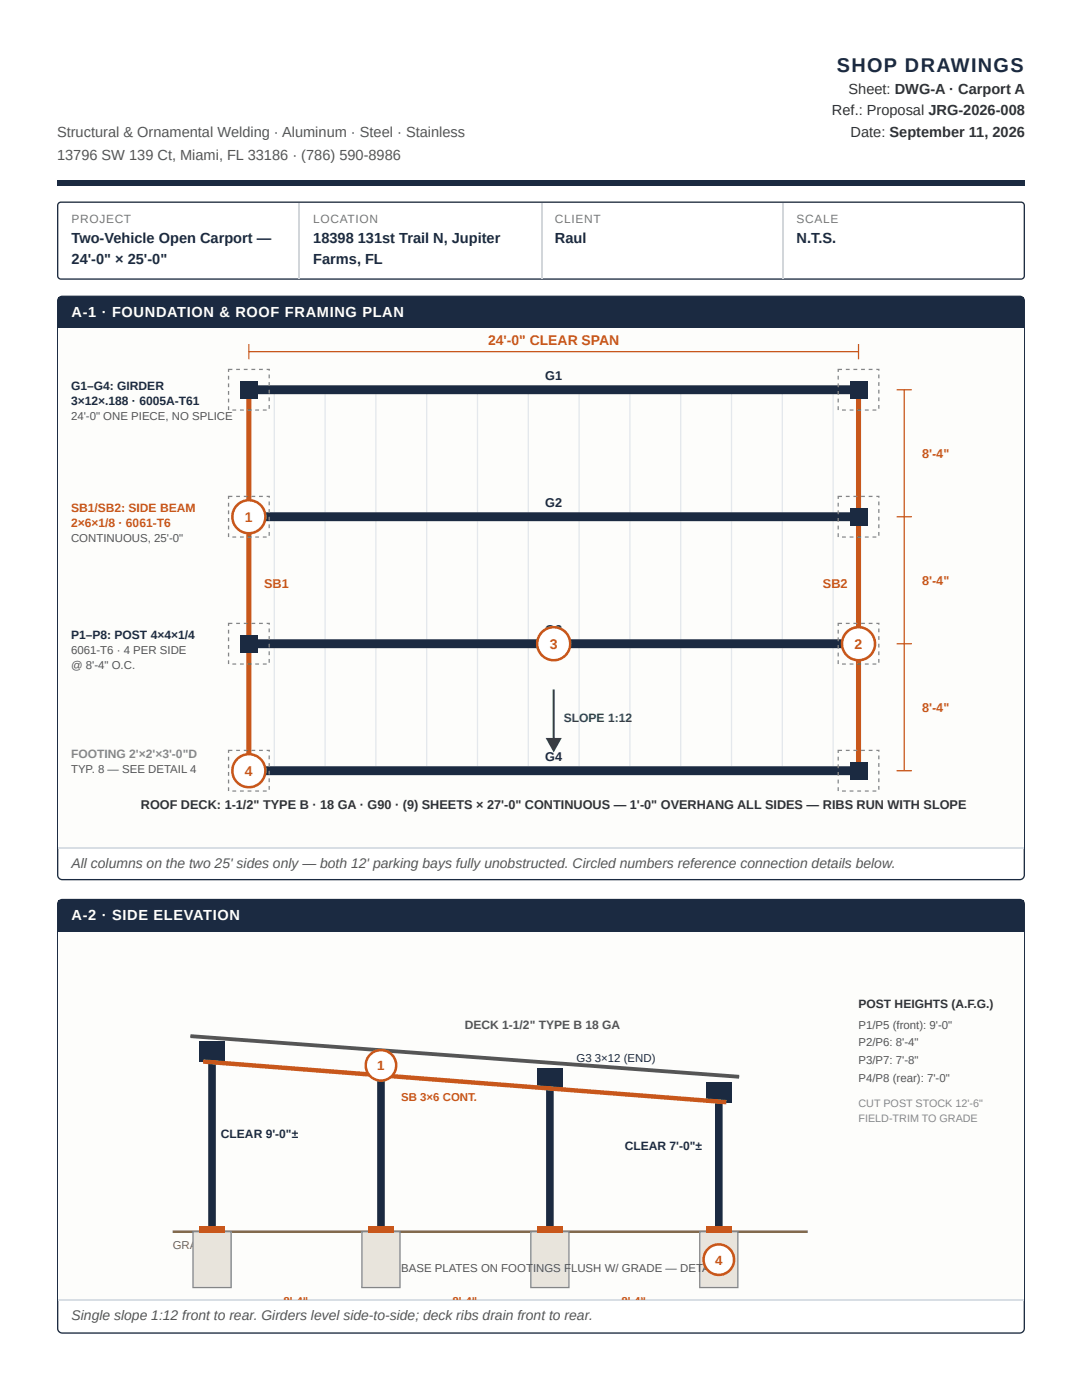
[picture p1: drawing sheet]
<svg xmlns="http://www.w3.org/2000/svg" width="216mm" height="279mm" viewBox="0 0 216 279" stroke-linecap="round" stroke-linejoin="round" font-family="sans-serif">
<path d="M11.4 36h193.1v1h-193.1z" fill="#1b2a41"/>
<path d="M11.7 40.5l.5-.2h191.5a.66 .66 0 0 1 .7 .7v14a.66 .66 0 0 1-.7 .7h-191.5a.66 .66 0 0 1-.7-.7v-14zM11.8 59.4l.6-.3h191.1a.93 .93 0 0 1 .9 1v114.5a.93 .93 0 0 1-.9 1h-191.1a.93 .93 0 0 1-.9-1v-114.5z" fill="none" stroke="#1b2a41" stroke-width=".26"/>
<path d="M11.6 59.3h192.7v6.3h-192.7z" fill="#1b2a41"/>
<path d="M11.6 65.6h192.7v103.5h-192.7z" fill="#fdfdfb"/>
<path d="M11.6 169.2h192.7" fill="none" stroke="#d8dee4" stroke-width=".26"/>
<path d="M11.8 179.8l.6-.3h191.1a.93 .93 0 0 1 .9 .9v84.7a.93 .93 0 0 1-.9 .9h-191.1a.93 .93 0 0 1-.9-.9v-84.7z" fill="none" stroke="#1b2a41" stroke-width=".26"/>
<path d="M11.6 179.7h192.7v6.3h-192.7z" fill="#1b2a41"/>
<path d="M11.6 186h192.7v73.3h-192.7z" fill="#fdfdfb"/>
<path d="M11.6 259.4h192.7" fill="none" stroke="#d8dee4" stroke-width=".26"/>
<path d="M59.7 40.5v15.1M108.1 40.5v15.1M156.2 40.5v15.1" fill="none" stroke="#cfd6dd" stroke-width=".26"/>
<path d="M54.7 77.8v76M64.9 77.8v76M75 77.8v76M85.1 77.8v76M95.3 77.8v76M105.4 77.8v76M115.6 77.8v76M125.7 77.8v76M135.8 77.8v76M146 77.8v76M156.1 77.8v76M166.2 77.8v76" fill="none" stroke="#e2e7ec" stroke-width=".25"/>
<path d="M49.7 77.8h121.6M49.7 103.1h121.6M49.7 128.5h121.6M49.7 153.8h121.6" fill="none" stroke="#1b2a41" stroke-width="1.8" stroke-linecap="butt"/>
<path d="M49.7 77.8v76M171.3 77.8v76" fill="none" stroke="#c8571b" stroke-width="1" stroke-linecap="butt"/>
<g fill="#1b2a41">
<path d="M47.9 76h3.5v3.6h-3.5z"/>
<path d="M47.9 101.4h3.5v3.5h-3.5z"/>
<path d="M47.9 126.7h3.5v3.5h-3.5z"/>
<path d="M47.9 152h3.5v3.6h-3.5z"/>
<path d="M169.5 76h3.6v3.6h-3.6z"/>
<path d="M169.5 101.4h3.6v3.5h-3.6z"/>
<path d="M169.5 126.7h3.6v3.5h-3.6z"/>
<path d="M169.5 152h3.6v3.6h-3.6z"/>
</g>
<g fill="#888">
<path d="M47.1 73.6h.8v.3h-.8zM48.6 73.6h.8v.3h-.8zM50.2 73.6h.7v.3h-.7zM51.7 73.6h.7v.3h-.7zM53.2 73.6h.6v.4h-.2v-.3h.1v.2h-.5zM53.6 74.7h.2v.8h-.2zM53.6 76.3h.2v.7h-.2zM53.6 77.8h.2v.7h-.2zM53.6 79.3h.2v.8h-.2zM53.6 80.8h.2v.8h-.2zM52.4 81.7h.8v.3h-.8zM50.9 81.7h.8v.3h-.8zM49.4 81.7h.8v.3h-.8zM47.9 81.7h.7v.3h-.7zM46.4 81.7h.7v.3h-.7zM45.5 81.1h.2v.7h-.2zM45.5 79.6h.2v.7h-.2zM45.5 78h.2v.8h-.2zM45.5 76.5h.2v.8h-.2zM45.5 75h.2v.8h-.2zM45.5 73.6h.9v.3h-.8v-.2h.1v.5h-.2z"/>
<path d="M47.1 98.9h.8v.3h-.8zM48.6 98.9h.8v.3h-.8zM50.2 98.9h.7v.3h-.7zM51.7 98.9h.7v.3h-.7zM53.2 98.9h.6v.4h-.2v-.2h.1v.1h-.5zM53.6 100.1h.2v.7h-.2zM53.6 101.6h.2v.8h-.2zM53.6 103.1h.2v.8h-.2zM53.6 104.6h.2v.8h-.2zM53.6 106.2h.2v.7h-.2zM52.4 107.1h.8v.2h-.8zM50.9 107.1h.8v.2h-.8zM49.4 107.1h.8v.2h-.8zM47.9 107.1h.7v.2h-.7zM46.4 107.1h.7v.2h-.7zM45.5 106.4h.2v.8h-.2zM45.5 104.9h.2v.8h-.2zM45.5 103.4h.2v.7h-.2zM45.5 101.9h.2v.7h-.2zM45.5 100.3h.2v.8h-.2zM45.5 98.9h.9v.3h-.8v-.1h.1v.5h-.2z"/>
<path d="M47.1 124.3h.8v.2h-.8zM48.6 124.3h.8v.2h-.8zM50.2 124.3h.7v.2h-.7zM51.7 124.3h.7v.2h-.7zM53.2 124.3h.6v.4h-.2v-.3h.1v.1h-.5zM53.6 125.4h.2v.8h-.2zM53.6 126.9h.2v.8h-.2zM53.6 128.5h.2v.7h-.2zM53.6 130h.2v.8h-.2zM53.6 131.5h.2v.8h-.2zM52.4 132.4h.8v.3h-.8zM50.9 132.4h.8v.3h-.8zM49.4 132.4h.8v.3h-.8zM47.9 132.4h.7v.3h-.7zM46.4 132.4h.7v.3h-.7zM45.5 131.8h.2v.7h-.2zM45.5 130.2h.2v.8h-.2zM45.5 128.7h.2v.8h-.2zM45.5 127.2h.2v.8h-.2zM45.5 125.7h.2v.7h-.2zM45.5 124.3h.9v.2h-.8v-.1h.1v.5h-.2z"/>
<path d="M47.1 149.6h.8v.3h-.8zM48.6 149.6h.8v.3h-.8zM50.2 149.6h.7v.3h-.7zM51.7 149.6h.7v.3h-.7zM53.2 149.6h.6v.4h-.2v-.2h.1v.1h-.5zM53.6 150.8h.2v.7h-.2zM53.6 152.3h.2v.8h-.2zM53.6 153.8h.2v.8h-.2zM53.6 155.3h.2v.8h-.2zM53.6 156.9h.2v.7h-.2zM52.4 157.7h.8v.3h-.8zM50.9 157.7h.8v.3h-.8zM49.4 157.7h.8v.3h-.8zM47.9 157.7h.7v.3h-.7zM46.4 157.7h.7v.3h-.7zM45.5 157.1h.2v.8h-.2zM45.5 155.6h.2v.7h-.2zM45.5 154.1h.2v.7h-.2zM45.5 152.5h.2v.8h-.2zM45.5 151h.2v.8h-.2zM45.5 149.6h.9v.3h-.8v-.1h.1v.5h-.2z"/>
<path d="M168.8 73.6h.7v.3h-.7zM170.3 73.6h.8v.3h-.8zM171.8 73.6h.8v.3h-.8zM173.3 73.6h.8v.3h-.8zM174.9 73.6h.6v.4h-.3v-.3h.2v.2h-.5zM175.2 74.7h.3v.8h-.3zM175.2 76.3h.3v.7h-.3zM175.2 77.8h.3v.7h-.3zM175.2 79.3h.3v.8h-.3zM175.2 80.8h.3v.8h-.3zM174.1 81.7h.8v.3h-.8zM172.6 81.7h.7v.3h-.7zM171.1 81.7h.7v.3h-.7zM169.5 81.7h.8v.3h-.8zM168 81.7h.8v.3h-.8zM167.1 81.1h.3v.7h-.3zM167.1 79.6h.3v.7h-.3zM167.1 78h.3v.8h-.3zM167.1 76.5h.3v.8h-.3zM167.1 75h.3v.8h-.3zM167.1 73.6h.9v.3h-.7v-.2h.1v.5h-.3z"/>
<path d="M168.8 98.9h.7v.3h-.7zM170.3 98.9h.8v.3h-.8zM171.8 98.9h.8v.3h-.8zM173.3 98.9h.8v.3h-.8zM174.9 98.9h.6v.4h-.3v-.2h.2v.1h-.5zM175.2 100.1h.3v.7h-.3zM175.2 101.6h.3v.8h-.3zM175.2 103.1h.3v.8h-.3zM175.2 104.6h.3v.8h-.3zM175.2 106.2h.3v.7h-.3zM174.1 107.1h.8v.2h-.8zM172.6 107.1h.7v.2h-.7zM171.1 107.1h.7v.2h-.7zM169.5 107.1h.8v.2h-.8zM168 107.1h.8v.2h-.8zM167.1 106.4h.3v.8h-.3zM167.1 104.9h.3v.8h-.3zM167.1 103.4h.3v.7h-.3zM167.1 101.9h.3v.7h-.3zM167.1 100.3h.3v.8h-.3zM167.1 98.9h.9v.3h-.7v-.1h.1v.5h-.3z"/>
<path d="M168.8 124.3h.7v.2h-.7zM170.3 124.3h.8v.2h-.8zM171.8 124.3h.8v.2h-.8zM173.3 124.3h.8v.2h-.8zM174.9 124.3h.6v.4h-.3v-.3h.2v.1h-.5zM175.2 125.4h.3v.8h-.3zM175.2 126.9h.3v.8h-.3zM175.2 128.5h.3v.7h-.3zM175.2 130h.3v.8h-.3zM175.2 131.5h.3v.8h-.3zM174.1 132.4h.8v.3h-.8zM172.6 132.4h.7v.3h-.7zM171.1 132.4h.7v.3h-.7zM169.5 132.4h.8v.3h-.8zM168 132.4h.8v.3h-.8zM167.1 131.8h.3v.7h-.3zM167.1 130.2h.3v.8h-.3zM167.1 128.7h.3v.8h-.3zM167.1 127.2h.3v.8h-.3zM167.1 125.7h.3v.7h-.3zM167.1 124.3h.9v.2h-.7v-.1h.1v.5h-.3z"/>
<path d="M168.8 149.6h.7v.3h-.7zM170.3 149.6h.8v.3h-.8zM171.8 149.6h.8v.3h-.8zM173.3 149.6h.8v.3h-.8zM174.9 149.6h.6v.4h-.3v-.2h.2v.1h-.5zM175.2 150.8h.3v.7h-.3zM175.2 152.3h.3v.8h-.3zM175.2 153.8h.3v.8h-.3zM175.2 155.3h.3v.8h-.3zM175.2 156.9h.3v.7h-.3zM174.1 157.7h.8v.3h-.8zM172.6 157.7h.7v.3h-.7zM171.1 157.7h.7v.3h-.7zM169.5 157.7h.8v.3h-.8zM168 157.7h.8v.3h-.8zM167.1 157.1h.3v.8h-.3zM167.1 155.6h.3v.7h-.3zM167.1 154.1h.3v.7h-.3zM167.1 152.5h.3v.8h-.3zM167.1 151h.3v.8h-.3zM167.1 149.6h.9v.3h-.7v-.1h.1v.5h-.3z"/>
</g>
<circle cx="49.7" cy="103.1" r="3.3" fill="#fff"/>
<circle cx="49.7" cy="103.1" r="3.3" fill="none" stroke="#c8571b" stroke-width=".51"/>
<circle cx="171.3" cy="128.5" r="3.3" fill="#fff"/>
<circle cx="171.3" cy="128.5" r="3.3" fill="none" stroke="#c8571b" stroke-width=".51"/>
<circle cx="110.5" cy="128.5" r="3.3" fill="#fff"/>
<circle cx="110.5" cy="128.5" r="3.3" fill="none" stroke="#c8571b" stroke-width=".51"/>
<circle cx="49.7" cy="153.8" r="3.3" fill="#fff"/>
<circle cx="49.7" cy="153.8" r="3.3" fill="none" stroke="#c8571b" stroke-width=".51"/>
<path d="M49.7 70.2h121.6M49.7 68.7v3M171.3 68.7v3M178.9 77.8h3.1M180.4 77.8v76M178.9 103.1h3.1M178.9 128.5h3.1M178.9 153.8h3.1" fill="none" stroke="#c8571b" stroke-width=".25"/>
<path d="M110.5 137.6v10.6" fill="none" stroke="#1b6b3a" stroke-width=".41"/>
<path d="M109.2 147.5h2.6l-1.3 2.3z" fill="#1b6b3a"/>
<path d="M109.2 147.5h2.6l-1.3 2.3z" fill="none" stroke="#1b6b3a" stroke-width=".41"/>
<path d="M34.5 245.8h126.7" fill="none" stroke="#7a6a4f" stroke-width=".51"/>
<path d="M38.5 245.8h7.6v11.2h-7.6z" fill="#e8e4dc"/>
<path d="M38.5 245.8h7.6v11.2h-7.6z" fill="none" stroke="#888" stroke-width=".25"/>
<path d="M72.2 245.8h7.6v11.2h-7.6z" fill="#e8e4dc"/>
<path d="M72.2 245.8h7.6v11.2h-7.6z" fill="none" stroke="#888" stroke-width=".25"/>
<path d="M105.9 245.8h7.6v11.2h-7.6z" fill="#e8e4dc"/>
<path d="M105.9 245.8h7.6v11.2h-7.6z" fill="none" stroke="#888" stroke-width=".25"/>
<path d="M139.6 245.8h7.6v11.2h-7.6z" fill="#e8e4dc"/>
<path d="M139.6 245.8h7.6v11.2h-7.6z" fill="none" stroke="#888" stroke-width=".25"/>
<path d="M42.3 211.9v33.4M76 214.6v30.7M109.7 217.2v28.1M143.4 220v25.3" fill="none" stroke="#1b2a41" stroke-width="1.5" stroke-linecap="butt"/>
<g fill="#c8571b">
<path d="M39.8 244.8h5v1.3h-5z"/>
<path d="M73.5 244.8h5.1v1.3h-5.1z"/>
<path d="M107.2 244.8h5.1v1.3h-5.1z"/>
<path d="M140.9 244.8h5.1v1.3h-5.1z"/>
</g>
<g fill="#1b2a41">
<path d="M39.8 207.8h5v4.1h-5z"/>
<path d="M73.5 210.6h5.1v4h-5.1z"/>
<path d="M107.2 213.1h5.1v4.1h-5.1z"/>
<path d="M140.9 215.9h5.1v4.1h-5.1z"/>
</g>
<path d="M38 206.8l109.5 8.1zM40.5 211.9l104.5 8.1z" fill="#000"/>
<path d="M40.5 211.9l104.5 8.1" fill="none" stroke="#c8571b" stroke-width=".89" stroke-linecap="butt"/>
<path d="M38 206.8l109.5 8.1" fill="none" stroke="#555" stroke-width=".76" stroke-linecap="butt"/>
<circle cx="76" cy="212.6" r="3" fill="#fff"/>
<circle cx="76" cy="212.6" r="3" fill="none" stroke="#c8571b" stroke-width=".51"/>
<circle cx="143.4" cy="251.4" r="3" fill="#fff"/>
<circle cx="143.4" cy="251.4" r="3" fill="none" stroke="#c8571b" stroke-width=".51"/>
<text font-size="4" fill="#1b2a41" x="167" y="14.3">SHOP DRAWINGS</text>
<g font-size="2.9" fill="#333">
<text x="166" y="23">Ref.: Proposal JRG-2026-008</text>
<text x="169.3" y="18.8">Sheet: DWG-A · Carport A</text>
<text x="169.7" y="27.3">Date: September 11, 2026</text>
</g>
<g font-size="2.9" fill="#555">
<text x="11.4" y="27.3">Structural &amp; Ornamental Welding · Aluminum · Steel · Stainless</text>
<text x="11.4" y="32">13796 SW 139 Ct, Miami, FL 33186 · (786) 590-8986</text>
</g>
<g font-size="2.9" fill="#1b2a41">
<text x="14.3" y="48.4">Two-Vehicle Open Carport —</text>
<text x="14.3" y="52.7">24'-0&quot; × 25'-0&quot;</text>
<text x="62.5" y="48.4">18398 131st Trail N, Jupiter</text>
<text x="62.5" y="52.7">Farms, FL</text>
<text x="110.7" y="48.4">Raul</text>
<text x="158.9" y="48.4">N.T.S.</text>
</g>
<g font-size="2.9" fill="#fff">
<text x="14.3" y="63.2">A-1 · FOUNDATION &amp; ROOF FRAMING PLAN</text>
<text x="14.3" y="183.6">A-2 · SIDE ELEVATION</text>
</g>
<g font-size="2.8" fill="#c8571b">
<text x="97.4" y="68.9">24'-0&quot; CLEAR SPAN</text>
<text x="48.9" y="104.1">1</text>
<text x="109.7" y="129.5">3</text>
<text x="170.5" y="129.5">2</text>
<text x="48.9" y="154.8">4</text>
</g>
<g font-size="2.8" fill="#555">
<text x="14.3" y="173.3">All columns on the two 25' sides only — both 12' parking bays fully unobstructed. Circled numbers reference connection details below.</text>
<text x="14.3" y="263.5">Single slope 1:12 front to rear. Girders level side-to-side; deck ribs drain front to rear.</text>
</g>
<g font-size="2.7" fill="#c8571b">
<text x="75.3" y="213.6">1</text>
<text x="142.7" y="252.4">4</text>
</g>
<g font-size="2.5" fill="#1b2a41">
<text x="108.8" y="75.8">G1</text>
<text x="108.8" y="101.1">G2</text>
<text x="108.8" y="126.4">G3</text>
<text x="108.8" y="151.8">G4</text>
</g>
<g font-size="2.5" fill="#c8571b">
<text x="184" y="91.5">8'-4&quot;</text>
<text x="52.7" y="117.3">SB1</text>
<text x="164.2" y="117.3">SB2</text>
<text x="184" y="116.8">8'-4&quot;</text>
<text x="184" y="142.2">8'-4&quot;</text>
</g>
<text font-size="2.5" fill="#333" x="28.1" y="161.4">ROOF DECK: 1-1/2&quot; TYPE B · 18 GA · G90 · (9) SHEETS × 27'-0&quot; CONTINUOUS — 1'-0&quot; OVERHANG ALL SIDES — RIBS RUN WITH SLOPE</text>
<g font-size="2.4" fill="#777">
<text x="14.3" y="44.4">PROJECT</text>
<text x="62.5" y="44.4">LOCATION</text>
<text x="110.7" y="44.4">CLIENT</text>
<text x="158.9" y="44.4">SCALE</text>
</g>
<g font-size="2.4" fill="#1b2a41">
<text x="14.2" y="77.8">G1–G4: GIRDER</text>
<text x="14.2" y="80.8">3×12×.188 · 6005A-T61</text>
<text x="14.2" y="127.5">P1–P8: POST 4×4×1/4</text>
<text x="44.1" y="227.1">CLEAR 9'-0&quot;±</text>
<text x="124.7" y="229.6">CLEAR 7'-0&quot;±</text>
</g>
<g font-size="2.4" fill="#c8571b">
<text x="14.2" y="102.1">SB1/SB2: SIDE BEAM</text>
<text x="14.2" y="105.1">2×6×1/8 · 6061-T6</text>
</g>
<g font-size="2.4" fill="#1b6b3a">
<text x="112.5" y="144.2">SL</text>
<text x="115.6" y="144.2">OPE 1:12</text>
</g>
<text font-size="2.4" fill="#888" x="14.2" y="151.3">FOOTING 2'×2'×3'-0&quot;D</text>
<text font-size="2.4" fill="#333" x="171.3" y="201.2">POST HEIGHTS (A.F.G.)</text>
<text font-size="2.4" fill="#555" x="92.7" y="205.3">DECK 1-1/2&quot; TYPE B 18 GA</text>
<g font-size="2.3" fill="#555">
<text x="14.2" y="83.9">24'-0&quot; ONE PIECE, NO SPLICE</text>
<text x="14.2" y="108.2">CONTINUOUS, 25'-0&quot;</text>
<text x="14.2" y="130.5">6061-T6 · 4 PER SIDE</text>
<text x="14.2" y="133.5">@ 8'-4&quot; O.C.</text>
<text x="14.2" y="154.3">TYP. 8 — SEE DETAIL 4</text>
<text x="171.3" y="205.3">P1/P5 (front): 9'-0&quot;</text>
<text x="171.3" y="208.8">P2/P6: 8'-4&quot;</text>
<text x="171.3" y="212.4">P3/P7: 7'-8&quot;</text>
<text x="171.3" y="215.9">P4/P8 (rear): 7'-0&quot;</text>
<text x="80.1" y="253.9">BASE PLATES ON FOOT</text>
<text x="106.4" y="253.9">INGS F</text>
<text x="113.9" y="253.9">LUSH W/ GRADE — DET</text>
<text x="140.1" y="253.9">AIL 4</text>
</g>
<g font-size="2.3" fill="#1b2a41">
<text x="115" y="211.9">G3</text>
<text x="118.7" y="211.9">3×12 (END)</text>
</g>
<g font-size="2.3" fill="#c8571b">
<text x="80.1" y="219.7">SB 3×6 CONT.</text>
<text x="56.6" y="260.5">8' 4&quot;</text>
<text x="90.3" y="260.5">8' 4&quot;</text>
<text x="124" y="260.5">8' 4&quot;</text>
</g>
<text font-size="2.3" fill="#7a6a4f" x="34.5" y="249.4">GRADE</text>
<g font-size="2.2" fill="#888">
<text x="171.3" y="221">CUT POST STOCK 12'-6&quot;</text>
<text x="171.3" y="224">FIELD-TRIM TO GRADE</text>
</g>
</svg>
